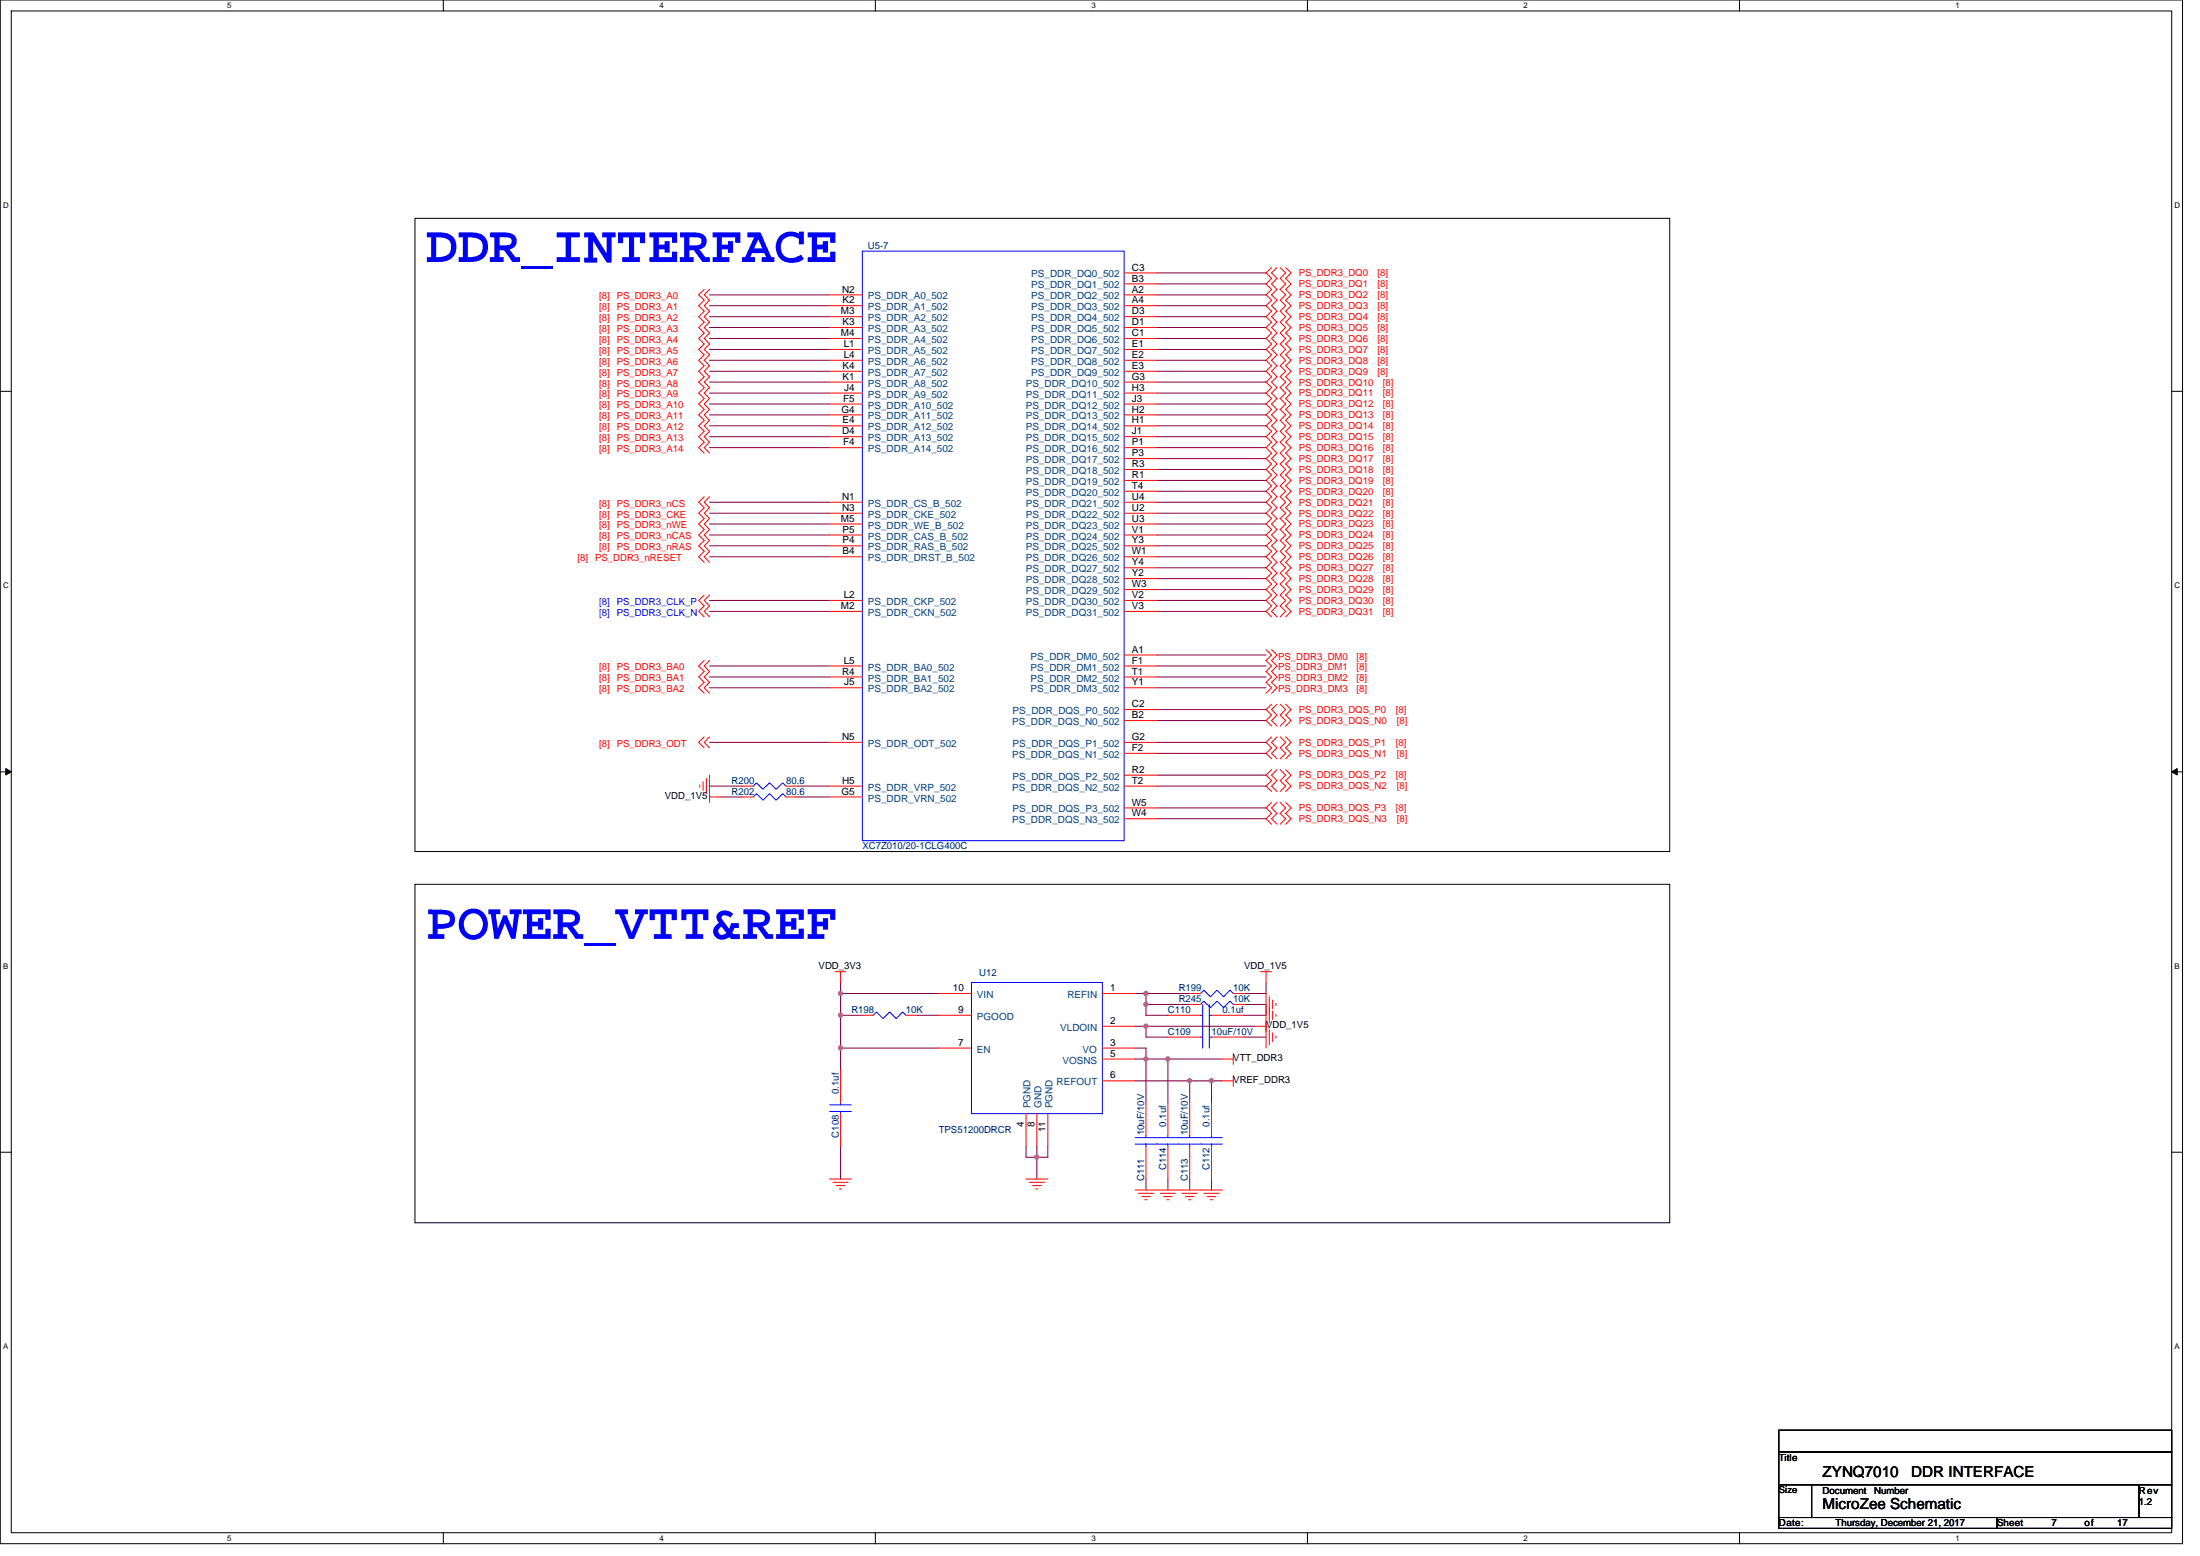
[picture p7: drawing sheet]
<svg xmlns="http://www.w3.org/2000/svg" width="297mm" height="210mm" viewBox="0 0 297 210" stroke-linecap="round" stroke-linejoin="round" font-family="sans-serif">
<path d="M0 0h294.7v208.3h-294.7zM1.5 1.5h291.7v205.3h-291.7z" fill="none" stroke="#000" stroke-width=".14"/>
<g fill="#fff">
<path d="M30.7 .1h.6v1.2h-.6z"/>
<path d="M30.7 207h.6v1.2h-.6z"/>
</g>
<path d="M59.9 0v1.5M59.9 206.8v1.5" fill="none" stroke="#000" stroke-width=".14"/>
<g fill="#fff">
<path d="M89 .1h.6v1.2h-.6z"/>
<path d="M89 207h.6v1.2h-.6z"/>
</g>
<path d="M118.2 0v1.5M118.2 206.8v1.5" fill="none" stroke="#000" stroke-width=".14"/>
<g fill="#fff">
<path d="M147.4 .1h.5v1.2h-.5z"/>
<path d="M147.4 207h.5v1.2h-.5z"/>
</g>
<path d="M176.5 0v1.5M176.5 206.8v1.5" fill="none" stroke="#000" stroke-width=".14"/>
<g fill="#fff">
<path d="M205.7 .1h.6v1.2h-.6z"/>
<path d="M205.7 207h.6v1.2h-.6z"/>
</g>
<path d="M234.9 0v1.5M234.9 206.8v1.5" fill="none" stroke="#000" stroke-width=".14"/>
<g fill="#fff">
<path d="M264 .1h.6v1.2h-.6z"/>
<path d="M264 207h.6v1.2h-.6z"/>
<path d="M.4 27.1h.8v1.2h-.8z"/>
<path d="M293.6 27.1h.7v1.2h-.7z"/>
<path d="M.4 78.5h.8v1.2h-.8z"/>
<path d="M293.6 78.5h.7v1.2h-.7z"/>
</g>
<path d="M0 52.8h1.5M293.2 52.8h1.5" fill="none" stroke="#000" stroke-width=".14"/>
<g fill="#fff">
<path d="M.4 129.8h.7v1.2h-.7z"/>
<path d="M293.6 129.8h.7v1.2h-.7z"/>
</g>
<path d="M0 104.2h1.5M293.2 104.2h1.5" fill="none" stroke="#000" stroke-width=".14"/>
<path d="M.8 103.7l.7 .5-.7 .4zM293.2 104.2l.8-.5v.9z" fill="#000" stroke="#000" stroke-width=".14"/>
<g fill="#fff">
<path d="M.4 181.1h.7v1.2h-.7z"/>
<path d="M293.6 181.1h.7v1.2h-.7z"/>
</g>
<path d="M56 29.5h169.4v85.4h-169.4zM56 119.3h169.4v45.7h-169.4zM0 155.5h1.5M293.2 155.5h1.5M240.2 193h53v2.9h-53zM240.2 195.9h53v4.5h-53zM240.2 200.4h4.4v4.4h-4.4zM240.2 204.8h29.4v1.4h-29.4zM244.6 200.4h44.2v4.4h-44.2zM269.6 204.8h23.6v1.4h-23.6zM288.8 200.4h4.4v4.4h-4.4z" fill="none" stroke="#000" stroke-width=".14"/>
<g fill="none" stroke="#800040" stroke-width=".14">
<path d="M95.8 39.8h16.2M156.2 39.8h14.7M156.2 38.3h14.7M156.2 36.8h14.7M95.8 58.9h16.2M95.8 47.2h16.2M95.8 54.5h16.2M95.8 48.6h16.2M95.8 53h16.2M95.8 41.3h16.2M95.8 56h16.2M95.8 50.1h16.2"/>
<path d="M95.8 42.7h16.2M95.8 57.5h16.2M95.8 44.2h16.2M95.8 51.6h16.2M95.8 45.7h16.2M156.2 47.2h14.7M156.2 45.7h14.7M156.2 44.2h14.7M156.2 42.7h14.7M156.2 41.3h14.7M156.2 51.6h14.7M156.2 50.1h14.7"/>
<path d="M156.2 48.6h14.7M156.2 58.9h14.7M156.2 57.5h14.7M156.2 56h14.7M156.2 54.5h14.7M156.2 53h14.7M95.8 75.1h16.2M95.8 60.4h16.2M95.8 70.7h16.2M95.8 72.2h16.2M95.8 73.7h16.2M95.8 67.8h16.2"/>
<path d="M95.8 69.3h16.2M156.2 61.9h14.7M156.2 60.4h14.7M156.2 63.4h14.7M156.2 66.3h14.7M156.2 64.8h14.7M156.2 69.3h14.7M156.2 67.8h14.7M156.2 70.7h14.7M156.2 73.7h14.7M156.2 72.2h14.7M156.2 75.1h14.7"/>
<path d="M156.2 78.1h14.7M156.2 76.6h14.7M156.2 79.6h14.7M95.8 81h16.2M95.8 82.5h16.2M95.8 89.9h16.2M95.8 92.8h16.2M95.8 91.4h16.2M156.2 88.4h14.7M156.2 89.9h14.7M156.2 91.4h14.7M156.2 92.8h14.7"/>
<path d="M156.2 97.2h14.7M156.2 95.8h14.7M156.2 81h14.7M156.2 82.5h14.7M95.8 106.1h4.4M95.8 100.2h16.2M97.3 107.5h2.9M107.6 106.1h4.4M107.6 107.5h4.4M156.2 100.2h14.7M156.2 101.7h14.7M156.2 104.6h14.7"/>
<path d="M156.2 106.1h14.7M156.2 109h14.7M156.2 110.5h14.7M113.5 134.1h13.2M113.5 137h2.9M113.5 132.6v1.5M113.5 137v4.4M113.5 134.1v2.9M123.8 137h2.9M153.3 134.1h1.4M153.3 138.5h1.4M154.7 134.1v1.5"/>
<path d="M154.7 135.6h5.9M154.7 134.1h5.9M154.7 135.6v1.4h3M154.7 138.5v1.5h3M154.7 138.5h14.8M168 135.6h2.9M168 137h2.9M168 140h2.9M170.9 132.6v1.5h-2.9M113.5 141.4h13.2M113.5 154.7v4.4M113.5 141.4v3"/>
<path d="M138.5 154.7v1.5h1.5v2.9M140 154.7v1.5h1.5v-1.5M153.3 145.9h7.3M153.3 142.9h1.4M153.3 141.4h1.4v1.5M154.7 142.9h3M154.7 159.1v1.5M154.7 142.9v5.9M157.7 159.1v1.5M157.7 142.9v5.9M157.7 142.9h7.4M160.6 145.9h3"/>
<path d="M160.6 159.1v1.5M160.6 145.9v2.9M163.6 145.9h1.5M163.6 159.1v1.5M163.6 145.9v2.9"/>
</g>
<g fill="#f0f" stroke="#f0f" stroke-width=".14">
<circle cx="154.7" cy="134.1" r=".29"/>
<circle cx="140" cy="156.2" r=".29"/>
<circle cx="113.5" cy="134.1" r=".29"/>
<circle cx="113.5" cy="137" r=".29"/>
<circle cx="113.5" cy="141.4" r=".29"/>
<circle cx="154.7" cy="135.5" r=".29"/>
<circle cx="154.7" cy="138.5" r=".29"/>
<circle cx="163.6" cy="145.8" r=".29"/>
<circle cx="160.6" cy="145.8" r=".29"/>
<circle cx="154.7" cy="142.9" r=".29"/>
<circle cx="157.7" cy="142.9" r=".29"/>
</g>
<g fill="none" stroke="#f00" stroke-width=".14">
<path d="M95.1 39.1l-.8 .7 .8 .7-.8 .8 .8 .7-.8 .7 .8 .8-.8 .7 .8 .7-.8 .8 .8 .7-.8 .8 .8 .7-.8 .7 .8 .8-.8 .7 .8 .7-.8 .8 .8 .7-.8 .7 .8 .8-.8 .7 .8 .7-.8 .8 .8 .7-.8 .8 .8 .7-.8 .7 .8 .8-.8 .7 .8 .8M95.8 39.1l-.7 .7 .7 .7-.7 .8 .7 .7-.7 .7 .7 .8-.7 .7 .7 .7-.7 .8 .7 .7-.7 .8 .7 .7-.7 .7 .7 .8-.7 .7 .7 .7-.7 .8 .7 .7-.7 .7 .7 .8-.7 .7 .7 .7-.7 .8 .7 .7-.7 .8 .7 .7-.7 .7 .7 .8-.7 .7 .7 .8M112 39.8h4.4M151.8 36.8h4.4M151.8 38.3h4.4M151.8 39.8h4.4M171.7 36.1l-.8 .7 .8 .8-.8 .7 .8 .8-.8 .7 .8 .7-.8 .8 .8 .7-.8 .7 .8 .8-.8 .7 .8 .7-.8 .8 .8 .7-.8 .8 .8 .7-.8 .7 .8 .8-.8 .7 .8 .7-.8 .8 .8 .7-.8 .7 .8 .8-.8 .7 .8 .7-.8 .8 .8 .7-.8 .8 .8 .7-.8 .7 .8 .8-.8 .7 .8 .8-.8 .7 .8 .7-.8 .8 .8 .7-.8 .7 .8 .8-.8 .7 .8 .7-.8 .8 .8 .7-.8 .8 .8 .7-.8 .7 .8 .8-.8 .7 .8 .7-.8 .8 .8 .7-.8 .7 .8 .8-.8 .7 .8 .7-.8 .8 .8 .7-.8 .8 .8 .7-.8 .7 .8 .8-.8 .7 .8 .7M172.4 36.1l-.7 .7 .7 .8-.7 .7 .7 .8-.7 .7 .7 .7-.7 .8 .7 .7-.7 .7 .7 .8-.7 .7 .7 .7-.7 .8 .7 .7-.7 .8 .7 .7-.7 .7 .7 .8-.7 .7 .7 .7-.7 .8 .7 .7-.7 .7 .7 .8-.7 .7 .7 .7-.7 .8 .7 .7-.7 .8 .7 .7-.7 .7 .7 .8-.7 .7 .7 .8-.7 .7 .7 .7-.7 .8 .7 .7-.7 .7 .7 .8-.7 .7 .7 .7-.7 .8 .7 .7-.7 .8 .7 .7-.7 .7 .7 .8-.7 .7 .7 .7-.7 .8 .7 .7-.7 .7 .7 .8-.7 .7 .7 .7-.7 .8 .7 .7-.7 .8 .7 .7-.7 .7 .7 .8-.7 .7 .7 .7M172.8 36.1l.8 .7-.8 .8 .8 .7-.8 .8 .8 .7-.8 .7 .8 .8-.8 .7 .8 .7-.8 .8 .8 .7-.8 .7 .8 .8-.8 .7 .8 .8-.8 .7 .8 .7-.8 .8 .8 .7-.8 .7 .8 .8-.8 .7 .8 .7-.8 .8 .8 .7-.8 .7 .8 .8-.8 .7 .8 .8-.8 .7 .8 .7-.8 .8 .8 .7-.8 .8 .8 .7-.8 .7 .8 .8-.8 .7 .8 .7-.8 .8 .8 .7-.8 .7 .8 .8-.8 .7 .8 .8-.8 .7 .8 .7-.8 .8 .8 .7-.8 .7 .8 .8-.8 .7 .8 .7-.8 .8 .8 .7-.8 .7 .8 .8-.8 .7 .8 .8-.8 .7 .8 .7-.8 .8 .8 .7-.8 .7M173.6 36.1l.7 .7-.7 .8 .7 .7-.7 .8 .7 .7-.7 .7 .7 .8-.7 .7 .7 .7-.7 .8 .7 .7-.7 .7 .7 .8-.7 .7 .7 .8-.7 .7 .7 .7-.7 .8 .7 .7-.7 .7 .7 .8-.7 .7 .7 .7-.7 .8 .7 .7-.7 .7 .7 .8-.7 .7 .7 .8-.7 .7 .7 .7-.7 .8 .7 .7-.7 .8 .7 .7-.7 .7 .7 .8-.7 .7 .7 .7-.7 .8 .7 .7-.7 .7 .7 .8-.7 .7 .7 .8-.7 .7 .7 .7-.7 .8 .7 .7-.7 .7 .7 .8-.7 .7 .7 .7-.7 .8 .7 .7-.7 .7 .7 .8-.7 .7 .7 .8-.7 .7 .7 .7-.7 .8 .7 .7-.7 .7M112 58.9h4.4M112 57.5h4.4"/>
<path d="M112 56h4.4M112 54.5h4.4M112 53h4.4M112 51.6h4.4M112 50.1h4.4M112 48.6h4.4M112 47.2h4.4M112 45.7h4.4M112 44.2h4.4M112 42.7h4.4M112 41.3h4.4M151.8 41.3h4.4"/>
<path d="M151.8 42.7h4.4M151.8 44.2h4.4M151.8 45.7h4.4M151.8 47.2h4.4M151.8 48.6h4.4M151.8 50.1h4.4M151.8 51.6h4.4M151.8 53h4.4M151.8 54.5h4.4M151.8 56h4.4M151.8 57.5h4.4M151.8 58.9h4.4"/>
<path d="M95.1 67l-.8 .8 .8 .7-.8 .8 .8 .7-.8 .7 .8 .8-.8 .7 .8 .7-.8 .8 .8 .7-.8 .7 .8 .8M95.8 67l-.7 .8 .7 .7-.7 .8 .7 .7-.7 .7 .7 .8-.7 .7 .7 .7-.7 .8 .7 .7-.7 .7 .7 .8M112 75.1h4.4M112 60.4h4.4M112 67.8h4.4M112 69.3h4.4M112 70.7h4.4M112 72.2h4.4M112 73.7h4.4M151.8 60.4h4.4M151.8 61.9h4.4M151.8 63.4h4.4"/>
<path d="M151.8 64.8h4.4M151.8 66.3h4.4M151.8 67.8h4.4M151.8 69.3h4.4M151.8 70.7h4.4M151.8 72.2h4.4M151.8 73.7h4.4M151.8 75.1h4.4M151.8 76.6h4.4M151.8 78.1h4.4M151.8 79.6h4.4M95.1 80.3l-.8 .7 .8 .8-.8 .7 .8 .7"/>
<path d="M95.1 89.1l-.8 .8 .8 .7-.8 .8 .8 .7-.8 .7 .8 .8M95.1 99.4l-.8 .8 .8 .7M95.8 80.3l-.7 .7 .7 .8-.7 .7 .7 .7M95.8 89.1l-.7 .8 .7 .7-.7 .8 .7 .7-.7 .7 .7 .8M95.8 99.4l-.7 .8 .7 .7M112 81h4.4M112 82.5h4.4M112 92.8h4.4M112 91.4h4.4M112 89.9h4.4M151.8 88.4h4.4M151.8 95.8h4.4"/>
<path d="M151.8 97.2h4.4M151.8 89.9h4.4M151.8 91.4h4.4M151.8 92.8h4.4M151.8 81h4.4M151.8 82.5h4.4M170.9 87.7l.8 .7-.8 .7 .8 .8-.8 .7 .8 .8-.8 .7 .8 .7-.8 .8M171.7 95l-.8 .8 .8 .7-.8 .7 .8 .8M171.7 99.4l-.8 .8 .8 .7-.8 .8 .8 .7M171.7 87.7l.7 .7-.7 .7 .7 .8-.7 .7 .7 .8-.7 .7 .7 .7-.7 .8M172.4 95l-.7 .8 .7 .7-.7 .7 .7 .8M172.4 99.4l-.7 .8 .7 .7-.7 .8 .7 .7"/>
<path d="M172.8 95l.8 .8-.8 .7 .8 .7-.8 .8M172.8 99.4l.8 .8-.8 .7 .8 .8-.8 .7M173.6 95l.7 .8-.7 .7 .7 .7-.7 .8M173.6 99.4l.7 .8-.7 .7 .7 .8-.7 .7M94.5 105.9v.3M94.9 105.5v1.2M95.4 105.1v2M95.8 106.8v1.5M95.8 104.6v2.9h1.5M100.2 106.1h1.5M100.2 107.5h1.5M106.1 106.1h1.5"/>
<path d="M106.1 107.5h1.5M112 107.5h4.4M112 106.1h4.4M112 100.2h4.4M151.8 100.2h4.4M151.8 101.7h4.4M151.8 104.6h4.4M151.8 106.1h4.4M151.8 110.5h4.4M151.8 109h4.4M171.7 103.9l-.8 .7 .8 .7-.8 .8 .8 .7M171.7 108.3l-.8 .7 .8 .8-.8 .7 .8 .7"/>
<path d="M172.4 103.9l-.7 .7 .7 .7-.7 .8 .7 .7M172.4 108.3l-.7 .7 .7 .8-.7 .7 .7 .7M172.8 103.9l.8 .7-.8 .7 .8 .8-.8 .7M172.8 108.3l.8 .7-.8 .8 .8 .7-.8 .7M173.6 103.9l.7 .7-.7 .7 .7 .8-.7 .7M173.6 108.3l.7 .7-.7 .8 .7 .7-.7 .7M112.8 131.1h1.4M113.5 131.1v1.5M116.4 137h1.5M122.3 137h1.5M126.7 137h4.5M126.7 134.1h4.5"/>
<path d="M148.8 134.1h4.5M148.8 138.5h4.5M157.7 137h4.4M157.7 140h4.4M160.6 135.6h1.5M160.6 134.1h1.5M163.6 137h4.4M163.6 140h4.4M166.5 135.6h1.5M166.5 134.1h1.5M169.5 138.5h1.4M170.2 131.1h1.5"/>
<path d="M170.9 131.1v1.5M170.9 134.1v2.9M170.9 138.5v2.9M170.9 135.6v2.9M170.9 137.8v1.4M171.4 134.5v2.1M171.4 138.9v2.1M171.4 136v2M171.8 135v1.1M171.8 139.4v1.1M171.8 136.4v1.2M172.3 135.4v.3"/>
<path d="M172.3 139.8v.3M172.3 136.9v.3M112 159.1h3M112.5 159.6h2M112.9 160h1.2M113.5 150.3v4.4M113.5 144.4v4.4M126.7 141.4h4.5M138.5 159.1h3M138.5 150.3v4.4M139 159.6h2M139.4 160h1.2"/>
<path d="M140 150.3v4.4M141.5 150.3v4.4M148.8 141.4h4.5M148.8 142.9h4.5M148.8 145.9h4.5M154.7 154.7v4.4M154.7 148.8v4.4M157.7 154.7v4.4M157.7 148.8v4.4M160.6 154.7v4.4M160.6 148.8v4.4M163.6 154.7v4.4"/>
<path d="M163.6 148.8v4.4M165.1 145.9h1.4M165.1 142.9h1.4M166.5 145.1v1.5M166.5 142.2v1.4M113.3 160.4h.3M139.8 160.4h.3M153.7 161h2.1M154.2 161.5h1.1M154.6 161.9h.3M156.7 161h2M157.1 161.5h1.2"/>
<path d="M157.5 161.9h.3M159.6 161h2.1M160 161.5h1.2M160.5 161.9h.3M162.5 161h2.1M163 161.5h1.2M163.4 161.9h.3M165.1 160.6h-11.8"/>
</g>
<g fill="none" stroke="#00f" stroke-width=".14">
<path d="M116.4 33.9h35.4v79.6h-35.4zM101.7 106.1l.4-.5 .9 .9 .9-.9 .9 .9 .9-.9 .4 .5M101.7 107.5l.4-.4 .9 .9 .9-.9 .9 .9 .9-.9 .4 .4M117.9 137l.4-.4 .9 .9 .9-.9 .9 .9 .9-.9 .4 .4M131.2 132.6h17.6v17.7h-17.6zM162.1 137h.3M162.1 135.6l.4-.5 .9 .9 .9-.9 .9 .9 .9-.9 .4 .5M162.1 140h.3M162.1 134.1l.4-.5 .9 .9 .9-.9 .9 .9 .9-.9 .4 .5M162.4 135.6v5.8M163.3 137h.3M163.3 135.6v5.8"/>
<path d="M163.3 140h.3M112 150h3M112 149.1h3M113.5 150v.3M113.5 148.8v.3M153.3 154.4h11.8M153.3 153.5h11.8M154.7 154.4v.3M154.7 153.2v.3M157.7 154.4v.3M157.7 153.2v.3M160.6 154.4v.3"/>
<path d="M160.6 153.2v.3M163.6 154.4v.3M163.6 153.2v.3"/>
</g>
<g font-size="7.1" fill="#00f">
<text x="57.5" y="35.3">DDR_INTERFACE</text>
<text x="57.5" y="126.7">POWER_VTT&amp;REF</text>
</g>
<g font-size="2.1">
<text x="246.1" y="203.7">MicroZee Schematic</text>
<text x="246.1" y="199.3">ZYNQ7010</text>
<text x="258.1" y="199.3">DDR INTERFACE</text>
</g>
<g font-size="1.3" fill="#000080">
<text x="117.2" y="33.6">U5-7</text>
<text x="98.8" y="105.8">R200</text>
<text x="98.8" y="107.3">R202</text>
<text x="106.1" y="105.8">80.6</text>
<text x="106.1" y="107.3">80.6</text>
<text x="116.4" y="114.6">XC7Z010/20-1CLG400C</text>
<text x="132.2" y="131.7">U12</text>
<text x="115" y="136.7">R198</text>
<text x="122.3" y="136.7">10K</text>
<text x="157.7" y="136.7">C110</text>
<text x="159.1" y="135.3">R245</text>
<text x="159.1" y="133.8">R199</text>
<text x="165.1" y="136.7">0.1uf</text>
<text x="166.5" y="135.3">10K</text>
<text x="166.5" y="133.8">10K</text>
<text x="157.7" y="139.7">C109</text>
<text x="163.6" y="139.7">10uF/10V</text>
<text x="113.2" y="147.6" transform="rotate(-90 113.2 147.6)">0.1uf</text>
<text x="113.2" y="153.5" transform="rotate(-90 113.2 153.5)">C108</text>
<text x="126.7" y="152.9">TPS51200DRCR</text>
<text x="154.5" y="153.2" transform="rotate(-90 154.5 153.2)">10uF/10V</text>
<text x="157.4" y="152" transform="rotate(-90 157.4 152)">0.1uf</text>
<text x="160.4" y="153.2" transform="rotate(-90 160.4 153.2)">10uF/10V</text>
<text x="163.3" y="152" transform="rotate(-90 163.3 152)">0.1uf</text>
<text x="154.5" y="159.4" transform="rotate(-90 154.5 159.4)">C111</text>
<text x="157.4" y="157.9" transform="rotate(-90 157.4 157.9)">C114</text>
<text x="160.4" y="159.4" transform="rotate(-90 160.4 159.4)">C113</text>
<text x="163.3" y="157.9" transform="rotate(-90 163.3 157.9)">C112</text>
</g>
<g font-size="1.3" fill="#f00">
<text x="80.9" y="40.4">[8]</text>
<text x="80.9" y="41.8">[8]</text>
<text x="83.3" y="40.4">PS_DDR3_A0</text>
<text x="83.3" y="41.8">PS_DDR3_A1</text>
<text x="175.4" y="37.3">PS_DDR3_DQ0</text>
<text x="175.4" y="38.8">PS_DDR3_DQ1</text>
<text x="175.4" y="41.7">PS_DDR3_DQ3</text>
<text x="175.4" y="40.2">PS_DDR3_DQ2</text>
<text x="186" y="37.3">[8]</text>
<text x="186" y="38.8">[8]</text>
<text x="186" y="41.7">[8]</text>
<text x="186" y="40.2">[8]</text>
<text x="80.9" y="43.3">[8]</text>
<text x="80.9" y="44.8">[8]</text>
<text x="80.9" y="46.3">[8]</text>
<text x="80.9" y="47.8">[8]</text>
<text x="83.3" y="43.3">PS_DDR3_A2</text>
<text x="83.3" y="44.8">PS_DDR3_A3</text>
<text x="83.3" y="46.3">PS_DDR3_A4</text>
<text x="83.3" y="47.8">PS_DDR3_A5</text>
<text x="175.4" y="44.7">PS_DDR3_DQ5</text>
<text x="175.4" y="43.2">PS_DDR3_DQ4</text>
<text x="175.4" y="47.6">PS_DDR3_DQ7</text>
<text x="175.4" y="46.1">PS_DDR3_DQ6</text>
<text x="186" y="44.7">[8]</text>
<text x="186" y="43.2">[8]</text>
<text x="186" y="47.6">[8]</text>
<text x="186" y="46.1">[8]</text>
<text x="80.9" y="49.2">[8]</text>
<text x="80.9" y="50.7">[8]</text>
<text x="80.9" y="52.2">[8]</text>
<text x="80.9" y="53.6">[8]</text>
<text x="83.3" y="49.2">PS_DDR3_A6</text>
<text x="83.3" y="50.7">PS_DDR3_A7</text>
<text x="83.3" y="52.2">PS_DDR3_A8</text>
<text x="83.3" y="53.6">PS_DDR3_A9</text>
<text x="175.4" y="50.5">PS_DDR3_DQ9</text>
<text x="175.4" y="49.1">PS_DDR3_DQ8</text>
<text x="175.4" y="53.5">PS_DDR3_DQ11</text>
<text x="175.4" y="52">PS_DDR3_DQ10</text>
<text x="186" y="50.5">[8]</text>
<text x="186" y="49.1">[8]</text>
<text x="186.7" y="53.5">[8]</text>
<text x="186.7" y="52">[8]</text>
<text x="80.9" y="55.1">[8]</text>
<text x="80.9" y="56.6">[8]</text>
<text x="80.9" y="58.1">[8]</text>
<text x="80.9" y="59.5">[8]</text>
<text x="83.3" y="55.1">PS_DDR3_A10</text>
<text x="83.3" y="56.6">PS_DDR3_A11</text>
<text x="83.3" y="58.1">PS_DDR3_A12</text>
<text x="83.3" y="59.5">PS_DDR3_A13</text>
<text x="175.4" y="56.4">PS_DDR3_DQ13</text>
<text x="175.4" y="55">PS_DDR3_DQ12</text>
<text x="175.4" y="59.4">PS_DDR3_DQ15</text>
<text x="175.4" y="57.9">PS_DDR3_DQ14</text>
<text x="186.7" y="56.4">[8]</text>
<text x="186.7" y="55">[8]</text>
<text x="186.7" y="59.4">[8]</text>
<text x="186.7" y="57.9">[8]</text>
<text x="80.9" y="61">[8]</text>
<text x="83.3" y="61">PS_DDR3_A14</text>
<text x="175.4" y="60.9">PS_DDR3_DQ16</text>
<text x="175.4" y="62.3">PS_DDR3_DQ17</text>
<text x="175.4" y="63.8">PS_DDR3_DQ18</text>
<text x="175.4" y="65.3">PS_DDR3_DQ19</text>
<text x="186.7" y="60.9">[8]</text>
<text x="186.7" y="62.3">[8]</text>
<text x="186.7" y="63.8">[8]</text>
<text x="186.7" y="65.3">[8]</text>
<text x="80.9" y="69.8">[8]</text>
<text x="80.9" y="71.3">[8]</text>
<text x="80.9" y="68.4">[8]</text>
<text x="83.3" y="69.8">PS_DDR3_CKE</text>
<text x="83.3" y="71.3">PS_DDR3_nWE</text>
<text x="83.3" y="68.4">PS_DDR3_nCS</text>
<text x="175.4" y="66.8">PS_DDR3_DQ20</text>
<text x="175.4" y="68.2">PS_DDR3_DQ21</text>
<text x="175.4" y="69.7">PS_DDR3_DQ22</text>
<text x="175.4" y="71.2">PS_DDR3_DQ23</text>
<text x="186.7" y="66.8">[8]</text>
<text x="186.7" y="68.2">[8]</text>
<text x="186.7" y="69.7">[8]</text>
<text x="186.7" y="71.2">[8]</text>
<text x="78" y="75.7">[8]</text>
<text x="80.3" y="75.7">PS_DDR3_nRESET</text>
<text x="80.9" y="74.3">[8]</text>
<text x="80.9" y="72.8">[8]</text>
<text x="83.3" y="74.3">PS_DDR3_nRAS</text>
<text x="83.3" y="72.8">PS_DDR3_nCAS</text>
<text x="175.4" y="72.6">PS_DDR3_DQ24</text>
<text x="175.4" y="74.1">PS_DDR3_DQ25</text>
<text x="175.4" y="75.6">PS_DDR3_DQ26</text>
<text x="175.4" y="77.1">PS_DDR3_DQ27</text>
<text x="186.7" y="72.6">[8]</text>
<text x="186.7" y="74.1">[8]</text>
<text x="186.7" y="75.6">[8]</text>
<text x="186.7" y="77.1">[8]</text>
<text x="175.4" y="78.5">PS_DDR3_DQ28</text>
<text x="175.4" y="80">PS_DDR3_DQ29</text>
<text x="175.4" y="81.5">PS_DDR3_DQ30</text>
<text x="175.4" y="83">PS_DDR3_DQ31</text>
<text x="186.7" y="78.5">[8]</text>
<text x="186.7" y="80">[8]</text>
<text x="186.7" y="81.5">[8]</text>
<text x="186.7" y="83">[8]</text>
<text x="172.6" y="89">PS_DDR3_DM0</text>
<text x="183.2" y="89">[8]</text>
<text x="80.9" y="90.5">[8]</text>
<text x="80.9" y="91.9">[8]</text>
<text x="80.9" y="93.4">[8]</text>
<text x="83.3" y="90.5">PS_DDR3_BA0</text>
<text x="83.3" y="91.9">PS_DDR3_BA1</text>
<text x="83.3" y="93.4">PS_DDR3_BA2</text>
<text x="172.6" y="90.5">PS_DDR3_DM1</text>
<text x="172.6" y="91.9">PS_DDR3_DM2</text>
<text x="172.6" y="93.4">PS_DDR3_DM3</text>
<text x="183.2" y="90.5">[8]</text>
<text x="183.2" y="91.9">[8]</text>
<text x="183.2" y="93.4">[8]</text>
<text x="80.9" y="100.8">[8]</text>
<text x="83.3" y="100.8">PS_DDR3_ODT</text>
<text x="175.4" y="97.7">PS_DDR3_DQS_N0</text>
<text x="175.4" y="96.2">PS_DDR3_DQS_P0</text>
<text x="175.4" y="100.6">PS_DDR3_DQS_P1</text>
<text x="188.5" y="96.2">[8]</text>
<text x="188.5" y="100.6">[8]</text>
<text x="188.6" y="97.7">[8]</text>
<text x="175.4" y="105.1">PS_DDR3_DQS_P2</text>
<text x="175.4" y="106.5">PS_DDR3_DQS_N2</text>
<text x="175.4" y="102.1">PS_DDR3_DQS_N1</text>
<text x="188.5" y="105.1">[8]</text>
<text x="188.6" y="106.5">[8]</text>
<text x="188.6" y="102.1">[8]</text>
<text x="175.4" y="109.5">PS_DDR3_DQS_P3</text>
<text x="175.4" y="111">PS_DDR3_DQS_N3</text>
<text x="188.5" y="109.5">[8]</text>
<text x="188.6" y="111">[8]</text>
</g>
<g font-size="1.3">
<text x="113.7" y="39.5">N2</text>
<text x="113.8" y="40.9">K2</text>
<text x="152.8" y="36.5">C3</text>
<text x="152.8" y="38">B3</text>
<text x="152.8" y="39.5">A2</text>
<text x="152.8" y="40.9">A4</text>
<text x="113.5" y="45.4">M4</text>
<text x="113.5" y="42.4">M3</text>
<text x="113.8" y="43.9">K3</text>
<text x="113.9" y="46.8">L1</text>
<text x="152.8" y="42.4">D3</text>
<text x="152.8" y="43.9">D1</text>
<text x="152.8" y="45.4">C1</text>
<text x="152.8" y="46.8">E1</text>
<text x="113.8" y="51.2">K1</text>
<text x="113.8" y="49.8">K4</text>
<text x="113.9" y="48.3">L4</text>
<text x="114" y="52.7">J4</text>
<text x="152.8" y="51.2">G3</text>
<text x="152.8" y="52.7">H3</text>
<text x="152.8" y="48.3">E2</text>
<text x="152.8" y="49.8">E3</text>
<text x="113.6" y="55.7">G4</text>
<text x="113.7" y="58.6">D4</text>
<text x="113.8" y="57.2">E4</text>
<text x="113.9" y="54.2">F5</text>
<text x="152.8" y="54.2">J3</text>
<text x="152.8" y="55.7">H2</text>
<text x="152.8" y="57.2">H1</text>
<text x="152.8" y="58.6">J1</text>
<text x="113.9" y="60.1">F4</text>
<text x="152.8" y="60.1">P1</text>
<text x="152.8" y="61.6">P3</text>
<text x="152.8" y="63">R3</text>
<text x="152.8" y="64.5">R1</text>
<text x="152.8" y="66">T4</text>
<text x="113.5" y="70.4">M5</text>
<text x="113.7" y="67.5">N1</text>
<text x="113.7" y="68.9">N3</text>
<text x="113.8" y="71.9">P5</text>
<text x="152.8" y="67.5">U4</text>
<text x="152.8" y="68.9">U2</text>
<text x="152.8" y="70.4">U3</text>
<text x="152.8" y="71.9">V1</text>
<text x="113.8" y="74.8">B4</text>
<text x="113.8" y="73.3">P4</text>
<text x="152.8" y="73.3">Y3</text>
<text x="152.8" y="74.8">W1</text>
<text x="152.8" y="76.3">Y4</text>
<text x="152.8" y="77.8">Y2</text>
<text x="113.5" y="82.2">M2</text>
<text x="113.9" y="80.7">L2</text>
<text x="152.8" y="80.7">V2</text>
<text x="152.8" y="82.2">V3</text>
<text x="152.8" y="79.2">W3</text>
<text x="113.9" y="89.6">L5</text>
<text x="152.8" y="88.1">A1</text>
<text x="152.8" y="89.6">F1</text>
<text x="113.7" y="91">R4</text>
<text x="114" y="92.5">J5</text>
<text x="152.8" y="95.4">C2</text>
<text x="152.8" y="91">T1</text>
<text x="152.8" y="92.5">Y1</text>
<text x="113.7" y="99.9">N5</text>
<text x="152.8" y="96.9">B2</text>
<text x="152.8" y="99.9">G2</text>
<text x="152.8" y="101.3">F2</text>
<text x="89.8" y="107.8">VDD_1V5</text>
<text x="113.6" y="107.2">G5</text>
<text x="113.7" y="105.8">H5</text>
<text x="152.8" y="104.3">R2</text>
<text x="152.8" y="105.8">T2</text>
<text x="152.8" y="110.2">W4</text>
<text x="152.8" y="108.7">W5</text>
<text x="110.5" y="130.8">VDD_3V3</text>
<text x="168" y="130.8">VDD_1V5</text>
<text x="128.6" y="133.8">10</text>
<text x="129.4" y="136.7">9</text>
<text x="149.9" y="133.8">1</text>
<text x="129.4" y="141.1">7</text>
<text x="149.9" y="138.2">2</text>
<text x="149.9" y="142.6">5</text>
<text x="149.9" y="141.1">3</text>
<text x="166.5" y="143.2">VTT_DDR3</text>
<text x="170.9" y="138.8">VDD_1V5</text>
<text x="149.9" y="145.5">6</text>
<text x="166.5" y="146.2">VREF_DDR3</text>
<text x="138.2" y="152.1" transform="rotate(-90 138.2 152.1)">4</text>
<text x="139.7" y="152.1" transform="rotate(-90 139.7 152.1)">8</text>
<text x="141.2" y="152.8" transform="rotate(-90 141.2 152.8)">11</text>
<text x="240.2" y="197.1">Title</text>
<text x="240.2" y="201.5">Size</text>
<text x="246.1" y="201.5">Document</text>
<text x="253" y="201.5">Number</text>
<text x="288.8" y="201.5">Rev</text>
<text x="288.8" y="203">1.2</text>
<text x="240.2" y="206">Date:</text>
<text x="247.8" y="206">Thursday, December 21, 2017</text>
<text x="269.6" y="206">Sheet</text>
<text x="277" y="206">7</text>
<text x="281.4" y="206">of</text>
<text x="285.9" y="206">17</text>
</g>
<g font-size="1.3" fill="#004080">
<text x="117.2" y="41.9">PS_DDR_A1_502</text>
<text x="117.2" y="40.4">PS_DDR_A0_502</text>
<text x="139.2" y="37.4">PS_DDR_DQ0_502</text>
<text x="139.2" y="38.9">PS_DDR_DQ1_502</text>
<text x="139.2" y="40.4">PS_DDR_DQ2_502</text>
<text x="139.2" y="41.9">PS_DDR_DQ3_502</text>
<text x="117.2" y="47.8">PS_DDR_A5_502</text>
<text x="117.2" y="46.3">PS_DDR_A4_502</text>
<text x="117.2" y="44.8">PS_DDR_A3_502</text>
<text x="117.2" y="43.3">PS_DDR_A2_502</text>
<text x="139.2" y="43.3">PS_DDR_DQ4_502</text>
<text x="139.2" y="44.8">PS_DDR_DQ5_502</text>
<text x="139.2" y="46.3">PS_DDR_DQ6_502</text>
<text x="139.2" y="47.8">PS_DDR_DQ7_502</text>
<text x="117.2" y="53.7">PS_DDR_A9_502</text>
<text x="117.2" y="52.2">PS_DDR_A8_502</text>
<text x="117.2" y="50.7">PS_DDR_A7_502</text>
<text x="117.2" y="49.2">PS_DDR_A6_502</text>
<text x="138.5" y="52.2">PS_DDR_DQ10_502</text>
<text x="138.5" y="53.7">PS_DDR_DQ11_502</text>
<text x="139.2" y="49.2">PS_DDR_DQ8_502</text>
<text x="139.2" y="50.7">PS_DDR_DQ9_502</text>
<text x="117.2" y="59.5">PS_DDR_A13_502</text>
<text x="117.2" y="58.1">PS_DDR_A12_502</text>
<text x="117.2" y="56.6">PS_DDR_A11_502</text>
<text x="117.2" y="55.1">PS_DDR_A10_502</text>
<text x="138.5" y="55.1">PS_DDR_DQ12_502</text>
<text x="138.5" y="56.6">PS_DDR_DQ13_502</text>
<text x="138.5" y="58.1">PS_DDR_DQ14_502</text>
<text x="138.5" y="59.5">PS_DDR_DQ15_502</text>
<text x="117.2" y="61">PS_DDR_A14_502</text>
<text x="138.5" y="61">PS_DDR_DQ16_502</text>
<text x="138.5" y="62.5">PS_DDR_DQ17_502</text>
<text x="138.5" y="64">PS_DDR_DQ18_502</text>
<text x="138.5" y="65.4">PS_DDR_DQ19_502</text>
<text x="117.2" y="68.4">PS_DDR_CS_B_502</text>
<text x="117.2" y="69.9">PS_DDR_CKE_502</text>
<text x="117.2" y="71.3">PS_DDR_WE_B_502</text>
<text x="138.5" y="66.9">PS_DDR_DQ20_502</text>
<text x="138.5" y="68.4">PS_DDR_DQ21_502</text>
<text x="138.5" y="69.9">PS_DDR_DQ22_502</text>
<text x="138.5" y="71.3">PS_DDR_DQ23_502</text>
<text x="117.2" y="75.8">PS_DDR_DRST_B_502</text>
<text x="117.2" y="72.8">PS_DDR_CAS_B_502</text>
<text x="117.2" y="74.3">PS_DDR_RAS_B_502</text>
<text x="138.5" y="72.8">PS_DDR_DQ24_502</text>
<text x="138.5" y="74.3">PS_DDR_DQ25_502</text>
<text x="138.5" y="75.8">PS_DDR_DQ26_502</text>
<text x="138.5" y="77.2">PS_DDR_DQ27_502</text>
<text x="117.2" y="81.6">PS_DDR_CKP_502</text>
<text x="117.2" y="83.1">PS_DDR_CKN_502</text>
<text x="138.5" y="81.6">PS_DDR_DQ30_502</text>
<text x="138.5" y="78.7">PS_DDR_DQ28_502</text>
<text x="138.5" y="83.1">PS_DDR_DQ31_502</text>
<text x="138.5" y="80.2">PS_DDR_DQ29_502</text>
<text x="139.1" y="89">PS_DDR_DM0_502</text>
<text x="117.2" y="93.4">PS_DDR_BA2_502</text>
<text x="117.2" y="92">PS_DDR_BA1_502</text>
<text x="117.2" y="90.5">PS_DDR_BA0_502</text>
<text x="139.1" y="90.5">PS_DDR_DM1_502</text>
<text x="139.1" y="92">PS_DDR_DM2_502</text>
<text x="139.1" y="93.4">PS_DDR_DM3_502</text>
<text x="117.2" y="100.8">PS_DDR_ODT_502</text>
<text x="136.6" y="97.9">PS_DDR_DQS_N0_502</text>
<text x="136.7" y="96.4">PS_DDR_DQS_P0_502</text>
<text x="136.7" y="100.8">PS_DDR_DQS_P1_502</text>
<text x="117.2" y="106.7">PS_DDR_VRP_502</text>
<text x="136.6" y="102.3">PS_DDR_DQS_N1_502</text>
<text x="136.6" y="106.7">PS_DDR_DQS_N2_502</text>
<text x="136.7" y="105.2">PS_DDR_DQS_P2_502</text>
<text x="117.2" y="108.2">PS_DDR_VRN_502</text>
<text x="136.6" y="111.1">PS_DDR_DQS_N3_502</text>
<text x="136.7" y="109.6">PS_DDR_DQS_P3_502</text>
<text x="131.9" y="137.6">PGOOD</text>
<text x="131.9" y="134.7">VIN</text>
<text x="144.1" y="134.7">REFIN</text>
<text x="131.9" y="142">EN</text>
<text x="143.1" y="139.1">VLDOIN</text>
<text x="143.4" y="143.5">VOSNS</text>
<text x="146.2" y="142">VO</text>
<text x="139.1" y="149.5" transform="rotate(-90 139.1 149.5)">PGND</text>
<text x="140.6" y="149.5" transform="rotate(-90 140.6 149.5)">GND</text>
<text x="142.1" y="149.5" transform="rotate(-90 142.1 149.5)">PGND</text>
<text x="142.7" y="146.5">REFOUT</text>
</g>
<g font-size="1.3" fill="#00f">
<text x="80.9" y="81.6">[8]</text>
<text x="80.9" y="83.1">[8]</text>
<text x="83.3" y="81.6">PS_DDR3_CLK_P</text>
<text x="83.3" y="83.1">PS_DDR3_CLK_N</text>
</g>
<g font-size="1.1">
<text x="30.7" y="1.1">5</text>
<text x="89" y="1.1">4</text>
<text x="147.4" y="1.1">3</text>
<text x="205.7" y="1.1">2</text>
<text x="264" y="1.1">1</text>
<text x=".4" y="28.1">D</text>
<text x="293.6" y="28.1">D</text>
<text x=".4" y="79.4">C</text>
<text x="293.6" y="79.4">C</text>
<text x=".4" y="130.8">B</text>
<text x="293.6" y="130.8">B</text>
<text x=".4" y="182.1">A</text>
<text x="293.6" y="182.1">A</text>
<text x="30.7" y="207.9">5</text>
<text x="89" y="207.9">4</text>
<text x="147.4" y="207.9">3</text>
<text x="205.7" y="207.9">2</text>
<text x="264" y="207.9">1</text>
</g>
</svg>
